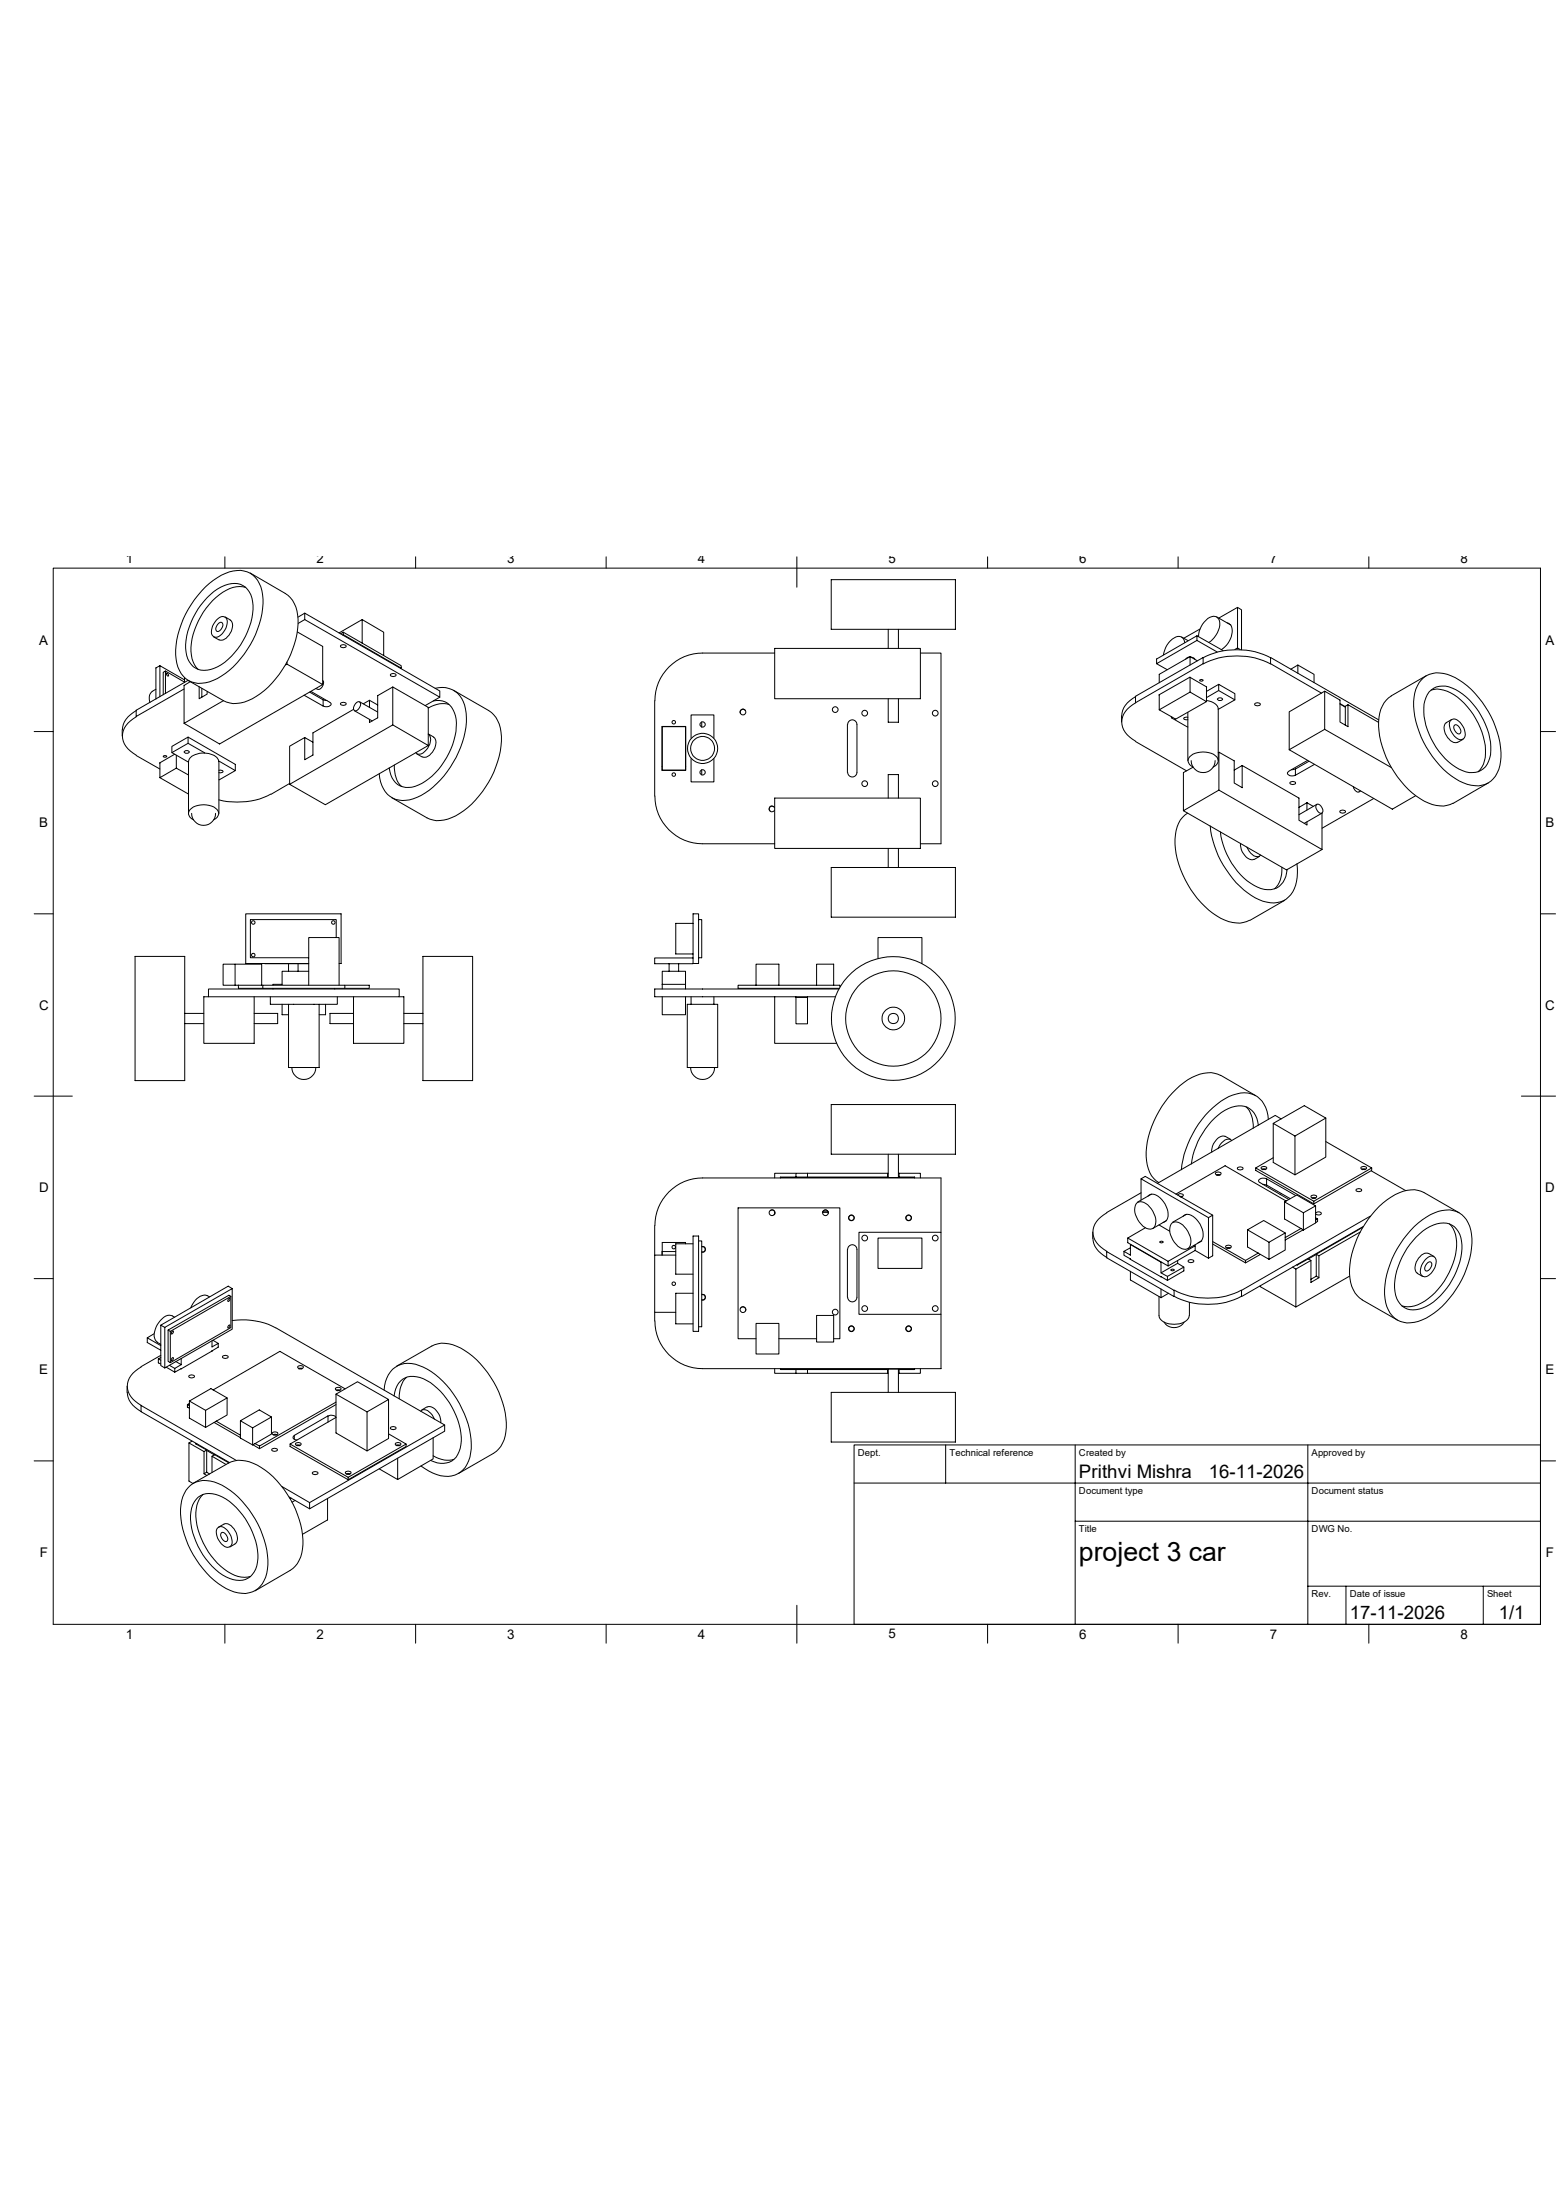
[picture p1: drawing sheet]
<svg xmlns="http://www.w3.org/2000/svg" width="297mm" height="420mm" viewBox="0 0 297 420" stroke-linecap="round" stroke-linejoin="round" font-family="sans-serif">
<g fill="none" stroke="#000" stroke-width=".19">
<path d="M10.2 108.5h283.8v201.6h-283.8zM39.2 112.1a9.9 9.9 0 0 1 6.7-3.2 4.8 4.8 0 0 1 4.2 4.6 17.2 17.2 0 0 1-4.2 12.2 11.6 11.6 0 0 1-7.4 4.7 4.4 4.4 0 0 1-4.8-3.8 16.1 16.1 0 0 1 3.4-12.1zM39.5 114.1a6.7 6.7 0 0 1 6.4-2.6 4.2 4.2 0 0 1 2.4 4.1 14.2 14.2 0 0 1-6.8 11.7 4 4 0 0 1-5-.5 6.5 6.5 0 0 1-.9-5.4 15.4 15.4 0 0 1 3.9-7.3zM41.3 118.4l.4-.3a1 1 0 0 1 1.3-.3 1 1 0 0 1 .3 1.3 3.2 3.2 0 0 1-2.1 2.6 1 1 0 0 1-.8-1.4l.2-.8zM41.6 119.2a.57 .57 0 0 1 .9-.2 1.23 1.23 0 0 1-1.1 1.5 .95 .95 0 0 1 .2-1.3zM42.9 106.3v2.2M43 117.8l1 .6M43.9 118.4a1.8 1.8 0 0 1 0 2.5 1.91 1.91 0 0 1-2.1 1.2M46.9 112.1a5.5 5.5 0 0 0-5 1.4 14.3 14.3 0 0 0-5.5 10.8 4.9 4.9 0 0 0 1.4 3.5M47.8 109.4l6.6 3.9a6.1 6.1 0 0 1 2.5 5.8 18.4 18.4 0 0 1-8.7 14.3 5.9 5.9 0 0 1-5.5 .4l-6.8-3.9M58.2 118.3l25.7 14.8v-1.2l-25.7-14.8v1.2l-1.3 .7M58.2 117.1l-1.3 .7"/>
<path d="M69.1 118.3l-4.4 2.5M79.3 106.3v2.2M115.7 106.3v2.2M152.1 106.3v5.8M158.7 110.7h23.7v9.4h-23.7zM188.5 106.3v2.2M224.9 106.3v2.2M232.2 117.8l2.7 1.5M232.7 118l3.5-2 .8 .4v7.6M234.2 118.9a1.6 1.6 0 0 1 .9 2.2 4.5 4.5 0 0 1-2 2.9M236.2 116v7.7M261.3 106.3v2.2"/>
<path d="M6.5 139.7h3.7M23.3 139.3v1.2M26 136.8a4.3 4.3 0 0 0-2.6 4.2 4.6 4.6 0 0 0 2.6 3.2M26 135.6a4.4 4.4 0 0 0-2.6 3.7M29.8 131.6a1.83 1.83 0 0 0-1.2 2.5M30.5 133v-5.9l-.7 .4v6M30.5 127.1l4.7 2.7M31.6 132.4v-4.3l-.4 .3v4.2M31.6 128.1l3.6 2.1M31.8 128.5l.3 .2v.4l-.3-.2zM35.2 129.4v.9M35.9 129.9l-9.9 5.7v1.2l9.1-5.3"/>
<path d="M38 131.1v2.3l1.5-.9v-.5M38.5 131.4v1.7M40.8 121.6l1 .6M42.6 133.8l-7.5 4.3M54.8 126.4v.4l6.8 3.9M54.8 126.8l-.3 .2M56.8 120.6l4.8 2.8v7.3l-19.7 11.3-6.8-3.9v-7.2l1.2-.8M59.1 132.1l2.6 1.5v1.2l-3.7-2.1M59.4 132l3.8 2.3a.95 .95 0 0 1-1.5 .4M60.3 131.4l.3 .2M61.6 129.9a1.16 1.16 0 0 1-1 1.7M61.7 133.6l.7 .1"/>
<path d="M65 134.2l.5-.1 .4 .1 .2 .2a.66 .66 0 0 1-1.1 0zM65 123.2l.5-.1h.4l.2 .3a.66 .66 0 0 1-1.1 0zM65.5 121.2l11.1 6.4v-.5l-11.1-6.4v.5h-.1M65.5 120.7l-.5 .3M67.5 135.4l-7.8 4.5v4.2l-1.5 .9v-4.2l1.5 .9M67.6 135.7l3.4 1.9M67.9 134.3a.57 .57 0 0 1 .8-.2 1.23 1.23 0 0 1-1 1.6 .95 .95 0 0 1 .2-1.4zM68.7 134l3.4 1.9M69.1 122.8v-4.5l4.1 2.4v4.4M70.5 137.3v.6l1.6-.9v-4.2l2.9-1.7v7.3l-19.7 11.3v-7.2l2.9-1.7M70.5 133.7l1.6 .9M70.5 133.7v1.3"/>
<path d="M70.5 133.7l-1.2 .7M74.5 128.7l.6-.1 .3 .1 .2 .2a.66 .66 0 0 1-1.1 0zM75 131.1l6.7 3.9v7.3l-6.7-3.9M76.6 127.6h-.1M82.7 133.8a3.4 3.4 0 0 1 4.3 2.9 13.2 13.2 0 0 1-3.9 10.8 7.7 7.7 0 0 1-5.7 2.8 3.7 3.7 0 0 1-3.1-3.7M83.1 131.4a4.5 4.5 0 0 1 5.8 4 16.1 16.1 0 0 1-3.5 11.9 12.4 12.4 0 0 1-7.9 5.5 4.4 4.4 0 0 1-4.9-3.5l-.2-1.6M83.9 133.1l-2.7 1.6M85.7 134.5a4.8 4.8 0 0 0-4 .7M86.6 131.8l6.7 3.8a6.1 6.1 0 0 1 2.4 5.9 18.4 18.4 0 0 1-8.7 14.2 5.9 5.9 0 0 1-5.5 .4l-6.7-3.8M125 133.8v18.2M126.4 138.7h4.5v8.4h-4.5zM126.4 138.7h4.5v8.3"/>
<path d="M126.4 138.7v8.4M130.9 138.7h.1M133.9 137.8v1M142.3 135.6a.54 .54 0 0 0-.7-.1 .54 .54 0 0 0-.2 .7M147.9 123.8h27.8v9.6h-27.8zM147.9 124.7h-13.8a9.1 9.1 0 0 0-9.1 9.1M161.8 138.3v9.1M161.8 138.3a.89 .89 0 0 1 .9-.9 .89 .89 0 0 1 .9 .9v9.1a.89 .89 0 0 1-.9 .9 .89 .89 0 0 1-.9-.9M169.5 133.4v4.5h2v-4.5M169.5 120.1v3.7M171.5 120.1v3.7M175.7 124.7h3.9v36.4h-3.9"/>
<path d="M214.1 136.7v1.1M216.7 132.9l13-7.4v1.2l-13 7.5zM216.8 134.2a4.3 4.3 0 0 0-2.6 4.1 4.6 4.6 0 0 0 2.6 3.2M216.8 133a4.4 4.4 0 0 0-2.7 3.7M221.3 132.7v2.8l3.1 1.8 5.9-3.4M223.6 136.8v.2M223.8 136.9l-.2 .1 3.1 1.8M225.6 121.6l1.2 .7M226.1 122.7a1.2 1.2 0 0 0-.7-1.1 1.2 1.2 0 0 0-1.3 .2 4.5 4.5 0 0 0-2 3.2M226.7 136v9.2M226.7 136.9l-.6 .1-.2 .2 .2 .1 .6 .1M227 125.4l-.7 .5"/>
<path d="M227.2 129.3v2.8l3.1 1.8v-2.8M227.2 125.3l-5.9 3.4v1.6M227.2 132.1l-5.9 3.4M227.2 125.4l.6 .2 .3 .3M228.5 121.4l-7.7 4.4v.9l2 1.1M228.5 122.3l3.8 2.2M228.6 126.2l-1.4-.9v1.7M228.8 121.5a4.1 4.1 0 0 1 2.8-3.9 1.34 1.34 0 0 1 1.2 1.8 4.9 4.9 0 0 1-2 3.2M229 120.1l-3 1.7M229 129.8h.6a.3 .3 0 0 1-.3 .2 .3 .3 0 0 1-.3-.2zM229.7 126.7a14.3 14.3 0 0 1 12.8 0M229.7 125.6a14.3 14.3 0 0 1 12.8 0"/>
<path d="M230.3 133.2l2.3-1.4 3.1 1.8-3.2 1.8M230.3 131.2l-3.2-1.9-5.8 3.4M230.3 133.7a2.25 2.25 0 0 1 2.2 1.6v9.9M232.4 133.4a.51 .51 0 0 1 .5-.2 .51 .51 0 0 1 .4 .4 .51 .51 0 0 1-.5 .2 .51 .51 0 0 1-.4-.4zM232.6 131.8v-1.2l-2.3 1.4M232.6 130.6l3.1 1.8v1.2M233.5 124.2l-5-2.8v.9l-7.7 4.4M235.7 124l.5-.3 .5 .3M239.5 134.3l.5-.1h.4l.2 .3a.66 .66 0 0 1-1.1 0zM247.7 128.5v-1.5l3.1 1.7v1.6M247.7 127l-1.3 .8M252.3 132.3l-9.8-5.6v-1.2l20.6 11.9"/>
<path d="M252.9 132v7.2l-6.8 3.9M252.9 139.2l12.7 7.3M255.8 134.4l1 .6M255.8 134.3l1 .6M256.8 138.4v-3.6l.5-.3v4.2l-1.5-.9v-4.2l-2.9-1.6-6.8 3.9v7.2l19.7 11.4 4.4-2.6M257.3 134.5l5.8 3.4M265.6 132.8a6.1 6.1 0 0 0-2.5 5.9 18.4 18.4 0 0 0 8.8 14.3 5.9 5.9 0 0 0 5.5 .3M271.7 129.4a4.9 4.9 0 0 1 5.3-.4 17 17 0 0 1 8.5 9.8 11.3 11.3 0 0 1 .3 8.7 4.4 4.4 0 0 1-5.7 2.2 15.7 15.7 0 0 1-8.4-8 14.1 14.1 0 0 1-1.4-10.1 4.9 4.9 0 0 1 1.4-2.2zM272.2 129l-6.6 3.8M272.8 132.1a3.9 3.9 0 0 1 5.1-.4 14 14 0 0 1 6.7 11.6 3.9 3.9 0 0 1-3 4.1 7 7 0 0 1-5.8-2.6 13.9 13.9 0 0 1-4-10.4l.4-1.3zM273.2 131.7a6 6 0 0 1 5.6 1.9 14.2 14.2 0 0 1 4.7 10.3 4.5 4.5 0 0 1-1.3 3.4M276.1 138a1.8 1.8 0 0 0 0 2.4 1.91 1.91 0 0 0 2.1 1.3"/>
<path d="M276.8 137.6a.99 .99 0 0 1 1.6 0 3 3 0 0 1 1.1 3.2 .99 .99 0 0 1-1.5 0 3 3 0 0 1-1.2-3.2zM277.1 137.4l-1 .6M277.6 138.5l.1-.1a1.15 1.15 0 0 1 .9 1.7 1.19 1.19 0 0 1-1-1.6zM294 139.7h2.9M26 144.2l4.5 2.6M30.5 148.5l5.5 3.1M31.2 144.3h.6a.3 .3 0 0 1-.3 .3 .3 .3 0 0 1-.3-.3zM33.4 144l-2.9 1.7M33.7 144.2v2.4l-3.2 1.9v-2.9M33.7 146.6l2.3 1.4M35.2 143.5a.51 .51 0 0 1 .5-.3 .51 .51 0 0 1 .4 .4 .51 .51 0 0 1-.5 .3 .51 .51 0 0 1-.4-.4zM35.9 141.9v-1.2l-3.1 1.8v1.2"/>
<path d="M35.9 140.7l9 5.2v1.2M36.6 155.3a2.29 2.29 0 0 0 2.3 2.3 2.29 2.29 0 0 0 2.2-2.3M37 156.5a1.26 1.26 0 0 1-1-1.2 1.26 1.26 0 0 1 .9-1.2 4.3 4.3 0 0 1 4.5 .5 1.18 1.18 0 0 1-.6 1.9M39.1 143.7l-3.2-1.8-3.1 1.8 3.2 1.8M41.7 145.4a1.64 1.64 0 0 0-1.5-1.4 3.8 3.8 0 0 0-4 .9l-.2 .5v9.9M41.8 145.4v9.9M41.8 145.3l3.1 1.8-3.1 1.7M41.8 147.1h.7l.1 .2-.1 .1-.7 .1M51.7 151.6a14 14 0 0 1-9.9 1.1M55.3 149.6l-3.6 2M75.3 146a5.3 5.3 0 0 0 1.4 4.2M79.6 143.9l1 .6"/>
<path d="M81.7 140.2a1.69 1.69 0 0 1 .1 2.3l-.5 .7a1.28 1.28 0 0 1-1.9 .5M81.7 142.3l-19.6 11.3-6.8-3.9M81.8 140.1l1 .6M82.8 140.8a1.8 1.8 0 0 1 0 2.4 1.91 1.91 0 0 1-2.2 1.3M125 152a9.1 9.1 0 0 0 9.1 9.1h13.8M126.4 146.3h.1M126.4 147l4.5 .1M130.9 146.3h.1M131.9 140.9v-4.4h4.4v4.4M131.9 144.8v4.5h4.4v-4.5M133.9 146.9v1M147.7 154a.54 .54 0 0 0-.8 .1 .54 .54 0 0 0 .1 .7"/>
<path d="M147.8 154.2a.54 .54 0 0 0-.8-.2 .54 .54 0 0 0 0 .8 .54 .54 0 0 0 .8-.1M147.9 152.4h27.8v9.6h-27.8zM169.5 152.4v-4.5h2v4.5M216.7 141.6l9.8 5.6M225.9 154.8l19.7 11.3 6.7-3.9M226.7 155.2a5.7 5.7 0 0 0-2.4 5 18.3 18.3 0 0 0 8.7 15.1 5.9 5.9 0 0 0 5.5 .4M227.4 145.2a2.29 2.29 0 0 0 2.3 2.3 2.29 2.29 0 0 0 2.2-2.3M227.7 146.5l-1.8 1v7.3l6.8-4M227.8 146.4a1.26 1.26 0 0 1-1-1.2 1.26 1.26 0 0 1 .9-1.2 4.3 4.3 0 0 1 4.5 .5 1.18 1.18 0 0 1-.6 1.9M231 157.7a18.5 18.5 0 0 0 8.6 13.7 5.8 5.8 0 0 0 5.9 .3 6.3 6.3 0 0 0 2.1-5.9v-.9M232.7 143.6l-.2 .1M233 158.8a13.7 13.7 0 0 0 7.1 10.6 3.6 3.6 0 0 0 5.3-2.1l.3-1.4"/>
<path d="M235.6 147l1.5-.9v4.3l-1.5-.9v-4.3l-2.9-1.6v7.2l19.6 11.4v-7l-3.3 2M237.1 146.1l10.8 6.3v4.2l1.6 .9v-.6M246 147.3l-.3 .2a.95 .95 0 0 0 1.6 .5M246.3 149.4l.5-.2 .3 .1 .2 .2a.66 .66 0 0 1-1.1 0zM247.3 146.8l-.8 .1M249.5 153.2v1.4M249.5 153.2l-1.6 .9M249.5 153.2l1.2 .7M249.6 145.2l-3.6 2M249.9 145.3l-2.6 1.5v1.2l3.6-2.1M251.2 153.7l.2-.2a1.15 1.15 0 0 1 .9 1.7 1.19 1.19 0 0 1-1.1-1.5zM251.4 153.5l-3.5 2"/>
<path d="M255.8 154.8l.5-.2 .4 .1 .1 .2a.66 .66 0 0 1-1.1 0zM258.3 150.2a.93 .93 0 0 0 1.4 .8M262.2 152.4l-9.9 5.7M279.3 141.1l-1.1 .6M284.1 149.5l-6.7 3.9M6.5 174.5h3.7M64.2 179v-3.4h-16.4v7.2h11.1M132.3 174.5h1.1v9.4h-1.1zM132.3 176.3h-3.3v5.8h3.3M133.4 175.6h.5v7.2h-.5M158.7 165.6h23.7v9.5h-23.7zM169.5 162v3.6"/>
<path d="M171.5 162v3.6M236.8 161a2.92 2.92 0 0 0 2.3 3.1l.3-.1M238 161.7a2.53 2.53 0 0 0 2.2 1.8l.4-.3M240.4 163.5l-1 .6M244.7 165.6a4.9 4.9 0 0 1-1.4 4.1M245.2 171.9l-6.7 3.8M294 174.5h2.9M25.8 182.6h9.5v23.7h-9.5zM35.3 195.4h3.6M35.3 193.5h3.6M39.8 188.8h36.4v1.5h-36.4zM39.8 190.3h-.9v8.9h9.6v-8.9"/>
<path d="M44.9 184.1h-2.3v4h2.3M45.5 188.1h-.6v-4h5.1v4M45.5 188.1v.6h4.7M45.5 188.1h4.7M48.5 193.5h4.5v1.9h-4.5M50.2 188.1h15.6v.6h-15.6zM50.5 183.9h8.4h-12v-9.4h18.2v9.4h-.4M51.6 190.3v1.4h12.8v-1.4M52.1 188.7v.1M53.8 191.7v2h1.3M55.1 191.7v12.1h5.8v-12.1M55.1 184v1.4"/>
<path d="M56.9 184v1.4M58.9 188.1v-9.1h5.8v9.1M58.9 185.4h-5.1v2.5h-1.7v.2M62.1 191.7v2h-1.2M63.9 188.7v.1M65.8 188.1h4.7v.6h-4.7M67.5 193.5h-4.5v1.9h4.5M67.5 190.3v8.9h9.6v-8.9h-.9M77.1 195.4h3.6M77.1 193.5h3.6M80.7 182.6h9.5v23.7h-9.5zM126.4 187.9h4.5v.9"/>
<path d="M126.4 190.3v3.4h4.5v-3.4M126.4 187.9v-2.5h4.5v2.5M126.4 187.9v.9M127.7 184v1.4M129.5 184v1.4M131.9 191.7h-.7v12.1h5.8v-12.1h-.7M131.9 190.3v1.4h4.4M132.3 182.9h-7.3v1.1l7.3-.1M136.3 190.3v1.4M144.3 184.1h4.4v4h-4.4zM144.3 188.1h-3.4v.6h19.3M147.9 190.3v8.9h11.8"/>
<path d="M148.7 188.1h7.2M151.9 190.3v5.2h2.2v-5.2M151.9 190.4h2.2M155.9 184.1h3.2v4h-3.2zM159.1 188.1h1.2v.3M160.1 188.8h-35.1v1.5h34.4M167.6 183v-4h8.4v4.9M6.5 209.3h7.3M55.7 203.8a2.29 2.29 0 0 0 2.3 2.3 2.29 2.29 0 0 0 2.3-2.3M131.8 203.8a2.29 2.29 0 0 0 2.3 2.3 2.29 2.29 0 0 0 2.3-2.3M158.7 210.9h23.7v9.4h-23.7zM233 205.3a5.9 5.9 0 0 0-5.5 .4 18.3 18.3 0 0 0-8.7 15.1 5.7 5.7 0 0 0 2.4 5"/>
<path d="M233 205.3l6.7 3.9M234.9 217.5l-1.1-.5a2.05 2.05 0 0 0-2.2 1.4l-.3 1.2v.4M235.1 217.8a1.22 1.22 0 0 0-1.9 .3l-.7 1.2M237.8 211.3a5.3 5.3 0 0 1 1.4 4.1M240.2 214.8a3.7 3.7 0 0 0-5.7-3.2 14.1 14.1 0 0 0-7.1 10.6M242.1 213.7a4.8 4.8 0 0 0-4.6-5.1 11 11 0 0 0-7.4 4.3 19.3 19.3 0 0 0-4.6 10.4M243 214.5l6-3.4 4.1 2.3v7.5l-5.9 3.4M244.6 213.6l-1.2-.7-22.5 13M253.1 213.4l-5.9 3.5v7.4l-4.2-2.4v-7.4l4.2 2.4M253.1 217.9l8.7 5.1v.4l-11 6.4M290.4 209.3h6.5M125 239.6v10.9h4"/>
<path d="M125 239.6h4M125 234v5.6M125 234a9.1 9.1 0 0 1 9.1-9.1h45.5v10.3M126.4 238.9v.7M130.9 237.4v-.2h-4.5v1.7h2.6M132.3 237.4h-3.3v5.8h3.3M132.3 236h1v18.2h-1zM133.3 236.9h.6v16.4h-.6M134 238a.49 .49 0 0 1 .6 .5 .49 .49 0 0 1-.6 .5M134 238a.56 .56 0 0 1 .7 .5 .56 .56 0 0 1-.7 .6M147 231.1a.54 .54 0 0 1 .8 0 .54 .54 0 0 1-.1 .8M147.9 231.3v.5"/>
<path d="M151.9 224h-4v.9M151.9 224.7h-2.9v.2M154.1 224h15.4M154.1 224v.7h-2.2M154.1 224h-2.2v.7M154.1 224.7h15.4M157 231.4h1.1M157.1 231.4a.55 .55 0 0 1 .6-.4 .55 .55 0 0 1 .4 .6M161.8 238.5v9.1M161.8 238.5a.89 .89 0 0 1 .9-.9 .89 .89 0 0 1 .9 .9v9.1a.89 .89 0 0 1-.9 .9 .89 .89 0 0 1-.9-.9M164 235.2h15.6v15.7h-15.6zM167.6 236.3h8.4v5.8h-8.4z"/>
<path d="M169.4 224v.7M169.5 220.3v4.5M171.5 220.3v4.5M171.5 224h.1M171.6 224.7h3l-.1 .2h-25.5M171.6 224v.7h-.1M171.6 224h4.1v.9M208.6 235.2v1.2M208.6 236.4a4.4 4.4 0 0 0 2.7 3.7M211.2 238.9l12.9 7.4v1.2l-12.9-7.4zM211.3 231.5a4.3 4.3 0 0 0-2.6 4.2 4.6 4.6 0 0 0 2.6 3.2M214.5 238.9l1.3 .7v-2l5.8 3.4"/>
<path d="M215.3 236.3l7.7 4.5M215.8 238.2l-1.3 .7v.7l1.3 .8M217 229.6a1.82 1.82 0 0 1 2.4 .8 3.6 3.6 0 0 1 1 3.8 1.26 1.26 0 0 1-1.9 .1 4.2 4.2 0 0 1-1.8-4.1zM217.8 227.7l-6.6 3.8M217.8 229.1v-4.1l.8-.4 12.9 7.4M217.8 225l12.9 7.5 .8-.5v7.7l-.8 .5-2.6-1.5M218.6 234.4l-3.3 1.9v.9l7.7 4.5v-.9l5.1-3M219.1 228.3a1.52 1.52 0 0 1 2.3 .3 3.9 3.9 0 0 1 1.4 4.2l-.8 .6M219.8 228l-2.7 1.5M221.2 233.8l2.1 1.2M221.4 237h.6a.3 .3 0 0 1-.3 .3 .3 .3 0 0 1-.3-.3zM222.7 233l-2.7 1.5"/>
<path d="M223.7 233.5a1.82 1.82 0 0 1 2.4 .7 3.6 3.6 0 0 1 1 3.8 1.26 1.26 0 0 1-1.9 .2 4.2 4.2 0 0 1-1.8-4.2zM224.5 228l9.3-5.5 11.7 6.8M224.8 228.1a.69 .69 0 0 1 1.1 .1l-.5 .3M225.1 228.4l.6 .1M225.3 228.5l.3 .1M225.8 232.2a1.52 1.52 0 0 1 2.3 .3 3.9 3.9 0 0 1 1.3 4.2l-.7 .5M226.5 231.8l-2.7 1.5M227.9 237.7l.2 .1v.9M228.1 238.7l-5.1 3M229.4 236.9l-2.7 1.5M230.7 232.5v7.7M231.5 237.5l6.2 3.6v-.5l2.5-1.4"/>
<path d="M231.5 237l6.2 3.6M232 223.9l.5-.2 .4 .1 .2 .2a.66 .66 0 0 1-1.1 0zM232.2 224.3h.7M232.3 224.4h.4M234 237.9l.5-.2 .4 .1 .1 .2a.66 .66 0 0 1-1.1 0zM234.1 238.3h.8M234.3 238.3h.4M236.2 222.9l.5-.1h.4l.2 .3a.66 .66 0 0 1-1.1 0zM238.1 234.8l4.1 2.4M240.2 239.2l-2.1-1.2v-3.2l3.1-1.8 4.1 2.4v3.2l-3.1 1.8M240.6 239.5l-2.9 1.6M240.7 222.8l.6-.1 .3 .1 .2 .2a.66 .66 0 0 1-1.1 0z"/>
<path d="M240.9 223.2h.7M241 226.1l.8 .2M241 223.3h.5M241.8 225.1a.95 .95 0 0 0-1.6 .4l5.8 3.5M243 221l-3.3 2M244.6 227.9l-.3 .1M245.2 229.4l3.6 2.1M245.3 235.4l-3.1 1.8v3.2l-2-1.2M247.3 228.2l-5.5-3.2v1.2l4.5 2.6M248.3 234.5l-3.1-1.8v-3.3l2.3-1.3 3.6 2.1v3.3l-2.3 1.3M248.3 234.5l-3 1.8M248.8 234.8l-3.5 1.9"/>
<path d="M250.3 228.3l.5-.2 .4 .1 .1 .2a.66 .66 0 0 1-1.1 0zM250.4 228.7h.8M250.5 228.8h.5M251.1 231.6l.7-.2 .4 .2-.4 .3-.7-.2M251.1 230.2l-2.3 1.3v3.3l-.5-.3M251.1 232.5l.4 .2M251.2 239.4v4.2l.6 .3-1.6 .9v-4.2l-.5-.3-2.2 1.2M251.2 239.4l.6 .3v4.2M251.2 239.5l-1.4 .8M251.5 232.7v.5l-.4 .2M251.5 232.7l-.4 .2M258.9 227.1l.5-.2 .4 .1 .1 .2a.66 .66 0 0 1-1.1 0z"/>
<path d="M259.6 235.2l-7.8 4.5M259.8 222.8l.5-.1 .4 .1 .2 .2a.66 .66 0 0 1-1.1 0zM259.9 223.2h.8M260.1 223.3h.5M260.1 234.3l-8.9 5.1M261.6 232.2l-24.6 14.1v1.2l23.2-13.4M261.7 223.5l6.6 3.8M261.8 223l-11 6.3v.5l-11.1-6.4v-.4l11.1 6.3M270 234.1a9.9 9.9 0 0 1 6.7-3.1 4.8 4.8 0 0 1 4.2 4.6 17.2 17.2 0 0 1-4.2 12.2 11.6 11.6 0 0 1-7.4 4.7 4.4 4.4 0 0 1-4.8-3.8 16.1 16.1 0 0 1 3.4-12.1zM270.3 236.2a6.7 6.7 0 0 1 6.3-2.6 4.2 4.2 0 0 1 2.5 4.1 14.2 14.2 0 0 1-6.8 11.7 4 4 0 0 1-5-.5 6.5 6.5 0 0 1-.9-5.4 15.4 15.4 0 0 1 3.9-7.3zM272.7 239.3l1 .6M272.7 239.3a1.91 1.91 0 0 0-2.1 1.3 1.8 1.8 0 0 0 0 2.4"/>
<path d="M276.6 233.6a5.6 5.6 0 0 1 1.4 5.1 13.9 13.9 0 0 1-7.4 10.4 4.6 4.6 0 0 1-3 .2M278.5 231.5l-6.7-3.8a6.1 6.1 0 0 0-6.2 .8 18.3 18.3 0 0 0-8 14.7 5.8 5.8 0 0 0 2.5 5M6.5 244.1h3.7M29.4 254.6l-1.3 .8M30 256.2l.7 .4M30.2 259.4v.8l.5 .2M30.7 259.2l-.5 .2 .5 .3M30.7 253v7.7l.8 .5 12.8-7.5v-7.7l-.7-.5-12.9 7.5 .8 .4v7.8M30.7 256.9l-2.6-1.5v.9l2.6 1.5M30.7 258.7l-3.8 2.2M32.1 253.9l11.6-6.6 .4 .2v5.9l-11.6 6.7-.4-.2v-6l.4 .3v5.9M32.9 254.2l.1-.1a.3 .3 0 0 1 0 .4 .3 .3 0 0 1-.3 .1z"/>
<path d="M32.9 259.2h.1a.3 .3 0 0 1 0 .3 .3 .3 0 0 1-.3 .2zM33.3 251.5a1.82 1.82 0 0 0-2.7 .6 3.8 3.8 0 0 0-1 3.7l.4 .4M33.6 259.9l1 .6M34.6 259.3v1.2M40 247.6a2.14 2.14 0 0 0-3 .9l-.6 1.2M40.5 255.9v1.2l1.2-.6M40.5 257.9h.1M40.5 257.9l-6 3.4M40.6 255.9l1.1 .6v.7l-1.2 .7M42.5 258.9l.5-.2 .4 .1 .2 .2a.66 .66 0 0 1-1.1 0zM43.6 247.9h.2a.3 .3 0 0 1 0 .3 .3 .3 0 0 1-.3 .2zM43.6 253l.2-.1a.3 .3 0 0 1 0 .4 .3 .3 0 0 1-.3 .1z"/>
<path d="M44.1 247.5l-11.6 6.7M44.3 246l-12.8 7.4M44.3 252.1a13.8 13.8 0 0 1 8.3 1.4M52.7 253.5l32.2 18.5M125 250.5v1.7M132.3 246.9h-3.3v5.8h3.3M134 247.2a.49 .49 0 0 1 .6 .5 .49 .49 0 0 1-.6 .4M134 247.1a.56 .56 0 0 1 .7 .5 .56 .56 0 0 1-.7 .6M141.4 249.7a.54 .54 0 0 1 .7-.1 .54 .54 0 0 1 .2 .7M144.3 255.6h-3.4v-25h19.4v25h-1.2M144.3 252.6h4.4v5.9h-4.4zM148.7 255.6h7.2"/>
<path d="M155.9 251.1h3.2v5.1h-3.2zM179.6 250.9v10.4h-45.5a9.1 9.1 0 0 1-9.1-9.1M215.7 240.3l5.9 3.5M215.8 242.7v1.6l5.8 3.4M221.2 247.5v3.7a2.26 2.26 0 0 0 2.4 1.6 3.2 3.2 0 0 0 3.3-1.3l.1-.3M221.6 243l3.2-1.8 1.2 .7-3.2 1.8zM221.6 246.1v1.6M221.6 243.8h.1M221.7 241l-.1 2M222.2 252.4a2.24 2.24 0 0 0 3.8 0M222.8 243.7v.7M223.1 246.9l-1.5 .8"/>
<path d="M223.5 242.4h.6a.3 .3 0 0 1-.3 .2 .3 .3 0 0 1-.3-.2zM224.2 247.5a14.2 14.2 0 0 0 12.7 0M224.2 246.3a14.2 14.2 0 0 0 12.7 0M224.8 240.7v.5M226 241.9v.7l-3.2 1.8-1.2-.6M226.8 240.6l.5-.1h.4l.2 .2a.66 .66 0 0 1-1.1 0zM227 248.6v2.6M247.4 242.3v7.2l-6.9-3.9v-.2M250.2 240.6l-2.8 1.7-.7-.4M251.2 243.6l-1 .6M257.6 243.6l-10.2 5.9M260 248.2l6.7 3.8"/>
<path d="M270.5 243.1l1 .6M272.1 240.5l.3-.3a1 1 0 0 1 1.3-.3 1 1 0 0 1 .4 1.3 3.2 3.2 0 0 1-2.2 2.6 1 1 0 0 1-.8-1.4l.3-.8zM272.3 241.3a.57 .57 0 0 1 .9-.3 1.23 1.23 0 0 1-1 1.6 .95 .95 0 0 1 .1-1.3zM294 244.1h2.9M6.5 278.9h3.7M24.3 264.6v1.2M24.3 265.8a4.4 4.4 0 0 0 2.7 3.7M27 260.9a4.3 4.3 0 0 0-2.7 4.2 4.6 4.6 0 0 0 2.7 3.2M31.7 261l1.7 1 1.2-.7M33.4 261.2v.8M34.6 260.5l-1.2 .7-1.1-.6M36.1 275.5v7.2l.7 .5"/>
<path d="M36.1 262.6l.5-.1 .4 .1 .1 .2a.66 .66 0 0 1-1.1 0zM36.2 267.5l4.1-2.4 3 1.8v3.2l-2 1.2M36.2 268.4l-.4-.3v.5l.4 .2M36.2 267.9l-.4 .2M36.7 275.1l-.6 .4 2.8 1.6M37.4 275.5l-.1 .1 2.2 1.2M37.6 275.6l-.1 .1M39.2 269.2l-3-1.7v3.2l3 1.8M39.5 276.9l1.4 .8M40.5 278l2.6 1.6M40.9 271.6l5 2.8M41.3 271.3l4.6 2.7"/>
<path d="M43.3 266.9l-4.1 2.3v3.3l2.1-1.2M43.7 279.3l-2.7-1.6-.5 .3v3.1M45.1 278.8l-18.2-10.5v1.2l16.9 9.7M45.9 271.2l3.6-2 2.3 1.3v3.3l-3.1 1.8M48.2 272.6l-2.3-1.4v3.3l2.3 1.3M48.7 275.6l.8 .5M51.8 270.5l-3.6 2.1v3.2l.5-.2M51.9 276.6l.5-.1 .4 .1 .2 .2a.66 .66 0 0 1-1.1 0zM52 273.5l.5-.2 .4 .1 .1 .2a.66 .66 0 0 1-1.1 0zM52.1 273.9h.8M52.2 274h.5M56.2 274.1l-.2 .1a.44 .44 0 0 0 0 .4 .44 .44 0 0 0 .4 .3h.3"/>
<path d="M56.4 275.5l.5-.1 .4 .1 .2 .2a.66 .66 0 0 1-1.1 0zM56.6 275.9h.7M56.7 276h.5M56.9 260.9l.5-.2 .3 .1 .2 .2a.66 .66 0 0 1-1.1 0zM57 261.3h.7M57.1 261.4h.5M62.6 270.3a1.19 1.19 0 0 1 1.5 .3l-8.7 5.1M62.6 271.5v-1.2l-6.4 3.7v.8M64.1 265l.5-.2 .3 .1 .2 .2a.66 .66 0 0 1-1.1 0zM64.1 266.1l4.1-2.3 6 3.4M64.1 267.7l-14.6 8.4v.5l-1.2-.8M64.1 268.1l-14.6 8.5"/>
<path d="M64.2 265.4h.7M64.3 265.5h.5M65.9 265.1l-12.5-7.1-12.7 7.3M70.1 269.5l-6-3.4v7.5l6 3.4v-7.5l4.1-2.3v7.4l-4.1 2.4M73.3 265.3a4.8 4.8 0 0 1 4.6-5 10.9 10.9 0 0 1 7.4 4.2 18.4 18.4 0 0 1 4.7 12.1 5.4 5.4 0 0 1-3.2 5 6.4 6.4 0 0 1-5.7-1.2l-.8-.5M74.2 273.7l3.3 2M74.5 272.5l.6-.2 .3 .1 .2 .2a.66 .66 0 0 1-1.1 0zM75.2 266.5a3.6 3.6 0 0 1 4.4-3.7 11 11 0 0 1 6.6 5.8 11.3 11.3 0 0 1 1.6 7.9 3.5 3.5 0 0 1-5 2.6l-.6-.3M75.5 275.5l.5-.1 .4 .1 .1 .2a.66 .66 0 0 1-1.1 0zM75.6 275.9h.8M75.7 260.8l6.7-3.8a6.1 6.1 0 0 1 6.3 .8 18.3 18.3 0 0 1 7.9 14.7 5.8 5.8 0 0 1-2.4 5l-6.7 3.8M75.7 276h.5"/>
<path d="M75.9 278.4v4l-3.5-2M77.6 262.9a5.3 5.3 0 0 0-1.4 4.1M80.3 269.4a1.22 1.22 0 0 1 1.9 .4l.7 1.1M81.5 268.6l-1 .6M81.6 268.6a2.05 2.05 0 0 1 2.2 1.4l.4 1.3-.1 .3M82.7 274.4v4.1l-6.8 3.9M82.7 277.9a4.8 4.8 0 0 0 3.9 .7M147.9 261.3v.9h4M149 261.3v.2h2.9M149 261.3l25.5 .1M154.1 261.5h-2.2v.7M154.1 261.5v.7h-2.2"/>
<path d="M154.1 261.5h15.3M154.1 262.2h15.4M158.7 265.8h23.7v9.5h-23.7zM169.5 261.5h-.1v.7M169.5 261.4v4.4M171.5 262.2h.1M171.5 261.4v4.4M171.6 261.5v.7M174.5 261.3l.1 .2h-3.1M175.7 261.3v.9h-4.1M180.5 275.8v7.3M205.2 275.8v34.3"/>
<path d="M249.6 275.8v34.3M294 275.8h-131v34.3M294 278.9h2.9M36.4 283.5a4.9 4.9 0 0 1 5.3-.3 17 17 0 0 1 8.4 9.7 11.3 11.3 0 0 1 .3 8.8 4.4 4.4 0 0 1-5.7 2.2 15.7 15.7 0 0 1-8.3-8 14.1 14.1 0 0 1-1.5-10.2 4.9 4.9 0 0 1 1.5-2.2zM36.9 283.2l6.7-3.9a6.1 6.1 0 0 1 6.3 .9 18.3 18.3 0 0 1 7.9 14.7 5.8 5.8 0 0 1-2.4 4.9l-6.7 3.9M37.8 285.8a4.2 4.2 0 0 1 4.7 0 14.2 14.2 0 0 1 6.7 11.7 3.8 3.8 0 0 1-3.5 4.2 8.8 8.8 0 0 1-6.4-4.1 12.4 12.4 0 0 1-2.7-9.7 4.4 4.4 0 0 1 1.2-2.1zM38.8 285.3a5.6 5.6 0 0 0-1.3 5 13.9 13.9 0 0 0 7.3 10.4 4.6 4.6 0 0 0 3 .2M38.9 281.3l.6 .4M39.5 281.1v-4.3l-.6 .3v4.2l.6-.2 .5 .3M41.4 291.8a.99 .99 0 0 1 1.6 0 3 3 0 0 1 1.2 3.2 .99 .99 0 0 1-1.6 0 3 3 0 0 1-1.2-3.2zM41.7 291.5l1.1-.5a1.91 1.91 0 0 1 2.1 1.2 1.8 1.8 0 0 1 0 2.5M42.2 292.7l.1-.1a1.15 1.15 0 0 1 1 1.7 1.19 1.19 0 0 1-1.1-1.6z"/>
<path d="M44.9 294.7l-1 .6M53.8 283.8l5.3 3.1M55.2 285.8l3.9 2.2v-1.1l25.8-14.9v1.2l-25.8 14.8M55.3 286h.3M56.3 286.4l-.5 .4M59.6 281.1l.6-.2 .3 .1 .2 .2a.66 .66 0 0 1-1.1 0zM62.5 286.1v4.1l-4.8 2.7M66 281l.5-.2 .3 .1 .2 .2a.66 .66 0 0 1-1.1 0zM66.1 281.4h.7M66.2 281.5h.5M66.5 282l-11.1-6.3v.4l11.1 6.4v-.5l11-6.3v.4l-11 6.4M163 283.1h131"/>
<path d="M205.2 290.4h88.8M42.9 310.1v3.6M79.3 310.1v3.6M115.7 310.1v3.6M152.1 306.5v7.2M188.5 310.1v3.6M224.9 310.1v3.6M249.6 302.8h44.4M256.9 302.8v7.3M261.3 310.1v3.6M283.1 302.8v7.3"/>
<circle cx="128.6" cy="137.9" r=".34"/>
<circle cx="134.1" cy="138.3" r=".5"/>
<circle cx="141.8" cy="135.9" r=".55"/>
<circle cx="159.4" cy="135.5" r=".55"/>
<circle cx="165.1" cy="136.1" r=".55"/>
<circle cx="178.5" cy="136.1" r=".55"/>
<circle cx="128.6" cy="147.9" r=".34"/>
<circle cx="134.1" cy="147.5" r=".5"/>
<circle cx="134.1" cy="142.9" r="2.88"/>
<circle cx="134.1" cy="142.9" r="2.29"/>
<circle cx="165.1" cy="149.6" r=".55"/>
<circle cx="178.5" cy="149.6" r=".55"/>
<circle cx="48.3" cy="176.1" r=".34"/>
<circle cx="63.6" cy="176.1" r=".34"/>
<circle cx="48.3" cy="182.3" r=".34"/>
<circle cx="170.5" cy="194.4" r=".98"/>
<circle cx="170.5" cy="194.4" r="11.8"/>
<circle cx="170.5" cy="194.4" r="2.15"/>
<circle cx="170.5" cy="194.4" r="9.1"/>
<circle cx="128.6" cy="238.1" r=".34"/>
<circle cx="147.4" cy="231.5" r=".55"/>
<circle cx="157.6" cy="231.5" r=".55"/>
<circle cx="162.5" cy="232.5" r=".55"/>
<circle cx="162.5" cy="232.5" r=".5"/>
<circle cx="165.1" cy="236.3" r=".55"/>
<circle cx="173.4" cy="232.5" r=".55"/>
<circle cx="173.4" cy="232.5" r=".5"/>
<circle cx="178.5" cy="236.3" r=".55"/>
<circle cx="128.6" cy="245.1" r=".34"/>
<circle cx="141.8" cy="250" r=".55"/>
<circle cx="159.4" cy="250.5" r=".55"/>
<circle cx="162.5" cy="253.7" r=".55"/>
<circle cx="162.5" cy="253.6" r=".5"/>
<circle cx="165.1" cy="249.8" r=".55"/>
<circle cx="173.4" cy="253.7" r=".55"/>
<circle cx="173.4" cy="253.6" r=".5"/>
<circle cx="178.5" cy="249.8" r=".55"/>
</g>
<text font-size="5.1" x="206" y="298.1">project 3 car</text>
<g font-size="3.6">
<text x="206" y="282.1">Prithvi Mishra</text>
<text x="230.7" y="282.1">16-11-2026</text>
<text x="257.6" y="309">17-11-2026</text>
<text x="286.1" y="309.1">1/1</text>
</g>
<g font-size="2.5">
<text x="24" y="107.6">1</text>
<text x="60.4" y="107.6">2</text>
<text x="96.8" y="107.5">3</text>
<text x="133.2" y="107.6">4</text>
<text x="169.6" y="107.5">5</text>
<text x="206" y="107.5">6</text>
<text x="242.4" y="107.5">7</text>
<text x="278.8" y="107.5">8</text>
<text x="7.5" y="123.1">A</text>
<text x="295" y="123.1">A</text>
<text x="7.5" y="157.9">B</text>
<text x="295" y="157.9">B</text>
<text x="7.5" y="192.8">C</text>
<text x="294.9" y="192.8">C</text>
<text x="7.5" y="227.6">D</text>
<text x="294.9" y="227.6">D</text>
<text x="7.5" y="262.4">E</text>
<text x="295" y="262.4">E</text>
<text x="7.6" y="297.2">F</text>
<text x="295.1" y="297.2">F</text>
<text x="24" y="312.8">1</text>
<text x="60.4" y="312.8">2</text>
<text x="96.8" y="312.8">3</text>
<text x="133.2" y="312.8">4</text>
<text x="169.6" y="312.8">5</text>
<text x="206" y="312.8">6</text>
<text x="242.4" y="312.8">7</text>
<text x="278.8" y="312.8">8</text>
</g>
<g font-size="1.8">
<text x="163.7" y="277.9">Dept.</text>
<text x="181.2" y="277.9">Technical reference</text>
<text x="206" y="277.9">Created by</text>
<text x="250.4" y="277.9">Approved by</text>
<text x="206" y="285.2">Document type</text>
<text x="250.4" y="285.2">Document status</text>
<text x="206" y="292.4">Title</text>
<text x="250.4" y="292.4">DWG No.</text>
<text x="250.4" y="304.8">Rev.</text>
<text x="257.6" y="304.8">Date of issue</text>
<text x="283.9" y="304.8">Sheet</text>
</g>
</svg>
